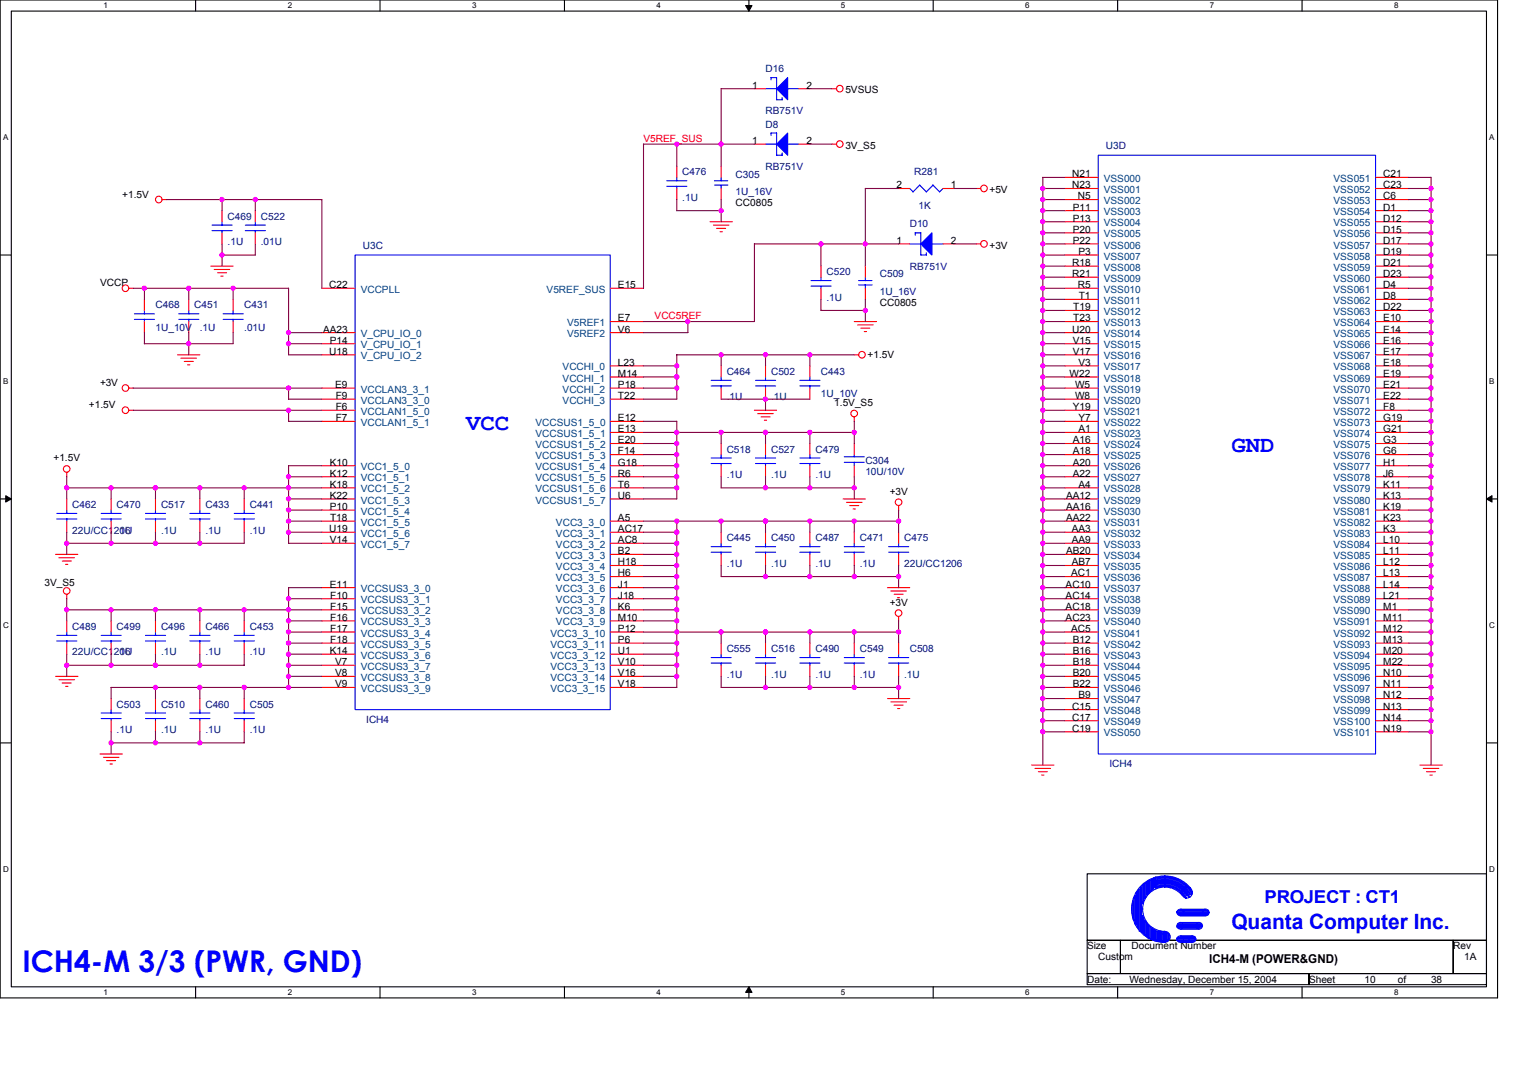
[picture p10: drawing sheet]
<svg xmlns="http://www.w3.org/2000/svg" width="297mm" height="210mm" viewBox="0 0 297 210" stroke-linecap="round" stroke-linejoin="round" font-family="sans-serif">
<path d="M0 0h291.5v194.3h-291.5zM2.2 2.2h287.1v190h-287.1z" fill="none" stroke="#000" stroke-width=".21"/>
<g fill="#fff">
<path d="M20.1 .2h.9v1.7h-.9z"/>
<path d="M20.1 192.4h.9v1.7h-.9z"/>
</g>
<path d="M38.1 0v2.2M38.1 192.2v2.1" fill="none" stroke="#000" stroke-width=".21"/>
<g fill="#fff">
<path d="M56 .2h.9v1.7h-.9z"/>
<path d="M56 192.4h.9v1.7h-.9z"/>
</g>
<path d="M74 0v2.2M74 192.2v2.1" fill="none" stroke="#000" stroke-width=".21"/>
<g fill="#fff">
<path d="M91.9 .2h.9v1.7h-.9z"/>
<path d="M91.9 192.4h.9v1.7h-.9z"/>
</g>
<path d="M109.9 0v2.2M109.9 192.2v2.1" fill="none" stroke="#000" stroke-width=".21"/>
<g fill="#fff">
<path d="M127.8 .2h.9v1.7h-.9z"/>
<path d="M127.8 192.4h.9v1.7h-.9z"/>
</g>
<path d="M145.8 0v2.2M145.8 192.2v2.1" fill="none" stroke="#000" stroke-width=".21"/>
<path d="M145.1 1.1h1.3l-.6 1.1zM145.8 192.2l.6 1h-1.3z" fill="#000" stroke="#000" stroke-width=".19"/>
<g fill="#fff">
<path d="M163.7 .2h.9v1.7h-.9z"/>
<path d="M163.7 192.4h.9v1.7h-.9z"/>
</g>
<path d="M181.6 0v2.2M181.6 192.2v2.1" fill="none" stroke="#000" stroke-width=".21"/>
<g fill="#fff">
<path d="M199.6 .2h.8v1.7h-.8z"/>
<path d="M199.6 192.4h.8v1.7h-.8z"/>
</g>
<path d="M217.5 0v2.2M217.5 192.2v2.1" fill="none" stroke="#000" stroke-width=".21"/>
<g fill="#fff">
<path d="M235.5 .2h.8v1.7h-.8z"/>
<path d="M235.5 192.4h.8v1.7h-.8z"/>
</g>
<path d="M253.4 0v2.2M253.4 192.2v2.1" fill="none" stroke="#000" stroke-width=".21"/>
<g fill="#fff">
<path d="M271.4 .2h.8v1.7h-.8z"/>
<path d="M271.4 192.4h.8v1.7h-.8z"/>
<path d="M.6 25.9h1v1.7h-1z"/>
<path d="M289.9 25.9h1v1.7h-1z"/>
<path d="M.6 73.4h1v1.7h-1z"/>
<path d="M289.9 73.4h1v1.7h-1z"/>
</g>
<path d="M0 49.7h2.2M289.3 49.7h2.2" fill="none" stroke="#000" stroke-width=".21"/>
<g fill="#fff">
<path d="M.6 120.9h1.1v1.7h-1.1z"/>
<path d="M289.9 120.9h1.1v1.7h-1.1z"/>
</g>
<path d="M0 97.2h2.2M289.3 97.2h2.2" fill="none" stroke="#000" stroke-width=".21"/>
<path d="M1.1 96.5l1.1 .7-1.1 .6zM289.3 97.2l1.1-.7v1.3z" fill="#000" stroke="#000" stroke-width=".19"/>
<g fill="#fff">
<path d="M.6 168.4h1.1v1.7h-1.1z"/>
<path d="M289.9 168.4h1.1v1.7h-1.1z"/>
</g>
<path d="M0 144.7h2.2M289.3 144.7h2.2M211.6 170.1h77.7v13h-77.7zM211.6 183.1h6.5v6.5h-6.5zM211.6 189.6h43.2v2.1h-43.2zM218.1 183.1h64.8v6.5h-64.8zM254.8 189.6h34.5v2.1h-34.5zM282.9 183.1h6.4v6.5h-6.4z" fill="none" stroke="#000" stroke-width=".21"/>
<g fill="none" stroke="#f00" stroke-width=".21">
<path d="M146.9 17.3h2.1M155.5 17.3h2.1M161.9 17.3h.9M31.6 38.9h.8M131.7 32.4v2.1M131.7 36.7v2.2M140.4 32.4v2.1M140.4 36.7v2.2M146.9 28.1h2.1M155.5 28.1h2.1M161.9 28.1h.9M174.9 36.7h2.2"/>
<path d="M183.6 36.7h2.1M190 36.7h.9M207.3 36.7h6.5M207.3 38.9h6.5M207.3 34.5h6.5M267.8 36.7h6.4M267.8 38.9h6.4M267.8 34.5h6.4M25.1 56.1h.9M28.1 58.3v2.2M36.7 58.3v2.2M41 51.8h4.4"/>
<path d="M41.7 52.5h3M42.4 53.1h1.7M43 53.8h.4M43.2 41v2.2M43.2 45.3v2.2M45.4 58.3v2.2M49.7 41v2.2M49.7 45.3v2.2M62.7 56.1h6.4M118.8 56.1h6.5M138.2 43.2h4.4M138.9 43.8h3"/>
<path d="M139.5 44.5h1.7M140.2 45.1h.4M159.8 51.8v2.2M159.8 56.1v2.2M168.4 51.8v2.2M168.4 56.1v2.2M174.9 47.5h2.2M183.6 47.5h2.1M190 47.5h.9M207.3 51.8h6.5M207.3 47.5h6.5M207.3 56.1h6.5"/>
<path d="M207.3 43.2h6.5M207.3 41h6.5M207.3 45.3h6.5M207.3 49.7h6.5M207.3 54h6.5M207.3 58.3h6.5M267.8 51.8h6.4M267.8 47.5h6.4M267.8 56.1h6.4M267.8 43.2h6.4M267.8 41h6.4M267.8 45.3h6.4"/>
<path d="M267.8 49.7h6.4M267.8 54h6.4M267.8 58.3h6.4M25.1 79.9h.9M25.1 75.6h.9M28.1 62.6v2.2M34.6 69.1h4.3M35.2 69.7h3M35.9 70.4h1.7M36.5 71h.5M36.7 62.6v2.2M45.4 62.6v2.2"/>
<path d="M62.7 69.1h6.4M62.7 79.9h6.4M62.7 75.6h6.4M62.7 64.8h6.4M62.7 66.9h6.4M62.7 77.7h6.4M118.8 62.6h6.5M118.8 75.6h6.5M118.8 64.8h6.5M118.8 73.4h6.5M118.8 77.7h6.5M118.8 71.2h6.5"/>
<path d="M140.4 71.2v2.2M140.4 75.6v2.1M146.8 79.9h4.4M149 71.2v2.2M149 75.6v2.1M157.6 71.2v2.2M157.6 75.6v2.1M166.3 69.1h.8M166.3 62.6h4.3M166.9 63.3h3.1M167.6 63.9h1.7M168.2 64.6h.5"/>
<path d="M207.3 69.1h6.5M207.3 79.9h6.5M207.3 62.6h6.5M207.3 75.6h6.5M207.3 60.5h6.5M207.3 64.8h6.5M207.3 66.9h6.5M207.3 73.4h6.5M207.3 77.7h6.5M207.3 71.2h6.5M267.8 69.1h6.4M267.8 79.9h6.4"/>
<path d="M267.8 62.6h6.4M267.8 75.6h6.4M267.8 60.5h6.4M267.8 64.8h6.4M267.8 66.9h6.4M267.8 73.4h6.4M267.8 77.7h6.4M267.8 71.2h6.4M13 92v.9M13 97.2v2.1M21.6 97.2v2.1M30.3 97.2v2.1"/>
<path d="M38.9 97.2v2.1M47.5 97.2v2.1M62.7 97.2h6.4M62.7 82h6.4M62.7 90.7h6.4M62.7 92.8h6.4M62.7 95h6.4M62.7 99.3h6.4M118.8 97.2h6.5M118.8 82h6.5M118.8 84.2h6.5M118.8 86.4h6.5"/>
<path d="M118.8 88.5h6.5M118.8 90.7h6.5M118.8 92.8h6.5M118.8 95h6.5M140.4 86.4v2.1M140.4 90.7v2.1M147.5 80.5h3M148.1 81.2h1.8M148.8 81.8h.4M149 86.4v2.1M149 90.7v2.1M157.6 86.4v2.1"/>
<path d="M157.6 90.7v2.1M164.1 97.2h4.4M164.8 97.8h3M165.4 98.4h1.7M166.1 99.1h.4M166.3 81.2v.9M166.3 86.4v2.1M166.3 90.7v2.1M174.9 98.4v.9M207.3 97.2h6.5M207.3 82h6.5M207.3 84.2h6.5"/>
<path d="M207.3 86.4h6.5M207.3 88.5h6.5M207.3 90.7h6.5M207.3 92.8h6.5M207.3 95h6.5M207.3 99.3h6.5M267.8 97.2h6.4M267.8 82h6.4M267.8 84.2h6.4M267.8 86.4h6.4M267.8 88.5h6.4M267.8 90.7h6.4"/>
<path d="M267.8 92.8h6.4M267.8 95h6.4M267.8 99.3h6.4M10.8 107.9h4.4M11.5 108.6h3M12.1 109.2h1.8M12.8 109.9h.4M13 101.5v2.1M13 115.7v.9M21.6 101.5v2.1M30.3 101.5v2.1M38.9 101.5v2.1"/>
<path d="M47.5 101.5v2.1M62.7 114.4h6.4M62.7 101.5h6.4M62.7 103.6h6.4M62.7 105.8h6.4M62.7 116.6h6.4M62.7 118.7h6.4M118.8 107.9h6.5M118.8 114.4h6.5M118.8 101.5h6.5M118.8 103.6h6.5M118.8 105.8h6.5"/>
<path d="M118.8 110.1h6.5M118.8 112.3h6.5M118.8 116.6h6.5M118.8 118.7h6.5M140.4 103.6v2.2M140.4 107.9v2.2M149 103.6v2.2M149 107.9v2.2M157.6 103.6v2.2M157.6 107.9v2.2M166.3 103.6v2.2M166.3 107.9v2.2"/>
<path d="M172.7 114.4h4.4M173.4 115.1h3M174 115.7h1.8M174.7 116.4h.4M174.9 103.6v2.2M174.9 107.9v2.2M207.3 107.9h6.5M207.3 114.4h6.5M207.3 101.5h6.5M207.3 103.6h6.5M207.3 105.8h6.5M207.3 110.1h6.5"/>
<path d="M207.3 112.3h6.5M207.3 116.6h6.5M207.3 118.7h6.5M267.8 107.9h6.4M267.8 114.4h6.4M267.8 101.5h6.4M267.8 103.6h6.4M267.8 105.8h6.4M267.8 110.1h6.4M267.8 112.3h6.4M267.8 116.6h6.4M267.8 118.7h6.4"/>
<path d="M10.8 131.7h4.4M11.5 132.4h3M12.1 133h1.8M12.8 133.6h.4M13 120.9v2.2M13 125.2v2.2M21.6 120.9v2.2M21.6 125.2v2.2M21.6 136v2.2M30.3 120.9v2.2M30.3 125.2v2.2M30.3 136v2.2"/>
<path d="M38.9 120.9v2.2M38.9 125.2v2.2M38.9 136v2.2M47.5 120.9v2.2M47.5 125.2v2.2M47.5 136v2.2M62.7 131.7h6.4M62.7 120.9h6.4M62.7 123.1h6.4M62.7 125.2h6.4M62.7 127.4h6.4M62.7 133.9h6.4"/>
<path d="M62.7 129.5h6.4M118.8 131.7h6.5M118.8 120.9h6.5M118.8 123.1h6.5M118.8 125.2h6.5M118.8 127.4h6.5M118.8 133.9h6.5M118.8 129.5h6.5M140.4 125.2v2.2M140.4 129.5v2.2M149 125.2v2.2M149 129.5v2.2"/>
<path d="M157.6 125.2v2.2M157.6 129.5v2.2M166.3 125.2v2.2M166.3 129.5v2.2M172.8 136h4.3M173.4 136.7h3M174 137.3h1.8M174.7 138h.5M174.9 120v.9M174.9 125.2v2.2M174.9 129.5v2.2M207.3 136h6.5"/>
<path d="M207.3 131.7h6.5M207.3 120.9h6.5M207.3 123.1h6.5M207.3 125.2h6.5M207.3 127.4h6.5M207.3 133.9h6.5M207.3 138.2h6.5M207.3 129.5h6.5M267.8 136h6.4M267.8 131.7h6.4M267.8 120.9h6.4M267.8 123.1h6.4"/>
<path d="M267.8 125.2h6.4M267.8 127.4h6.4M267.8 133.9h6.4M267.8 138.2h6.4M267.8 129.5h6.4M19.5 146.8h4.3M20.1 147.5h3.1M20.7 148.1h1.8M21.4 148.8h.5M21.6 140.3v2.2M30.3 140.3v2.2M38.9 140.3v2.2"/>
<path d="M47.5 140.3v2.2M200.8 149h4.3M201.5 149.6h3M202.1 150.3h1.8M202.8 150.9h.4M207.3 140.3h6.5M207.3 142.5h6.5M267.8 140.3h6.4M267.8 142.5h6.4M276.4 149h4.3M277 149.6h3.1M277.7 150.3h1.7"/>
<path d="M278.3 150.9h.5"/>
<circle cx="163.5" cy="17.3" r=".64"/>
<circle cx="30.9" cy="38.8" r=".64"/>
<circle cx="163.5" cy="28.1" r=".64"/>
<circle cx="191.5" cy="36.7" r=".64"/>
<circle cx="24.4" cy="56.1" r=".64"/>
<circle cx="191.5" cy="47.5" r=".64"/>
<circle cx="24.4" cy="75.5" r=".64"/>
<circle cx="24.4" cy="79.9" r=".64"/>
<circle cx="167.8" cy="69.1" r=".64"/>
<circle cx="13" cy="91.3" r=".64"/>
<circle cx="166.3" cy="80.5" r=".64"/>
<circle cx="174.9" cy="97.8" r=".64"/>
<circle cx="13" cy="115.1" r=".64"/>
<circle cx="174.9" cy="119.4" r=".64"/>
</g>
<g fill="none" stroke="#00f" stroke-width=".21">
<path d="M149 17.3h2.2M151.2 15.1v4.3h1.1l-.1-.4M151.2 15.1h-1.1v.5M153.3 17.3h2.2M129.8 35.2h3.9M129.8 36.3h3.9M131.7 34.5v.7M131.7 36.3v.4M139.1 35.2h2.6M139.1 36h2.6M140.4 34.5v.7M140.4 36v.7"/>
<path d="M149 28.1h2.2M150.1 26.4v-.5h1.1v4.3h1.1l-.1-.4M153.3 28.1h2.2M179 36l1.3 1.4 1.3-1.4M179 36l-1.3 1.4-.6-.7M181.6 36l1.3 1.4 .7-.7M213.8 30.2h54v116.6h-54zM41.3 43.8h3.9M41.3 44.9h3.9M43.2 43.2v.7M43.2 44.9v.4M47.7 43.8h4"/>
<path d="M47.7 44.9h4M49.7 43.2v.7M49.7 44.9v.4M69.1 49.7h49.7v88.5h-49.7zM157.9 54.6h3.9M157.9 55.7h3.9M159.8 54v.7M159.8 55.7v.4M167.1 54.6h2.6M167.1 55.5h2.7M168.4 54v.7M168.4 55.5v.7"/>
<path d="M177.1 47.5h2.1M179.2 45.3v4.4h1.1M179.2 45.3h-1.1l.1 .5M180.3 49.2v.5M181.4 47.5h2.2M26.2 61.1h3.9M26.2 62.2h3.9M28.1 60.5v.6M28.1 62.2v.4M34.8 61.1h3.9M34.8 62.2h3.9M36.7 60.5v.6"/>
<path d="M36.7 62.2v.4M43.4 61.1h3.9M43.4 62.2h3.9M45.4 60.5v.6M45.4 62.2v.4M138.4 74.1h3.9M138.4 75.1h3.9M140.4 73.4v.7M140.4 75.1v.5M147.1 74.1h3.9M147.1 75.1h3.9M149 73.4v.7"/>
<path d="M149 75.1v.5M155.7 74.1h3.9M155.7 75.1h3.9M157.6 73.4v.7M157.6 75.1v.5M11 100h4M13 99.3v.7M19.7 100h3.9M21.6 99.3v.7M28.3 100h3.9M30.3 99.3v.7M37 100h3.9"/>
<path d="M38.9 99.3v.7M45.6 100h3.9M47.5 99.3v.7M138.4 89.2h3.9M138.4 90.3h3.9M140.4 88.5v.7M140.4 90.2v.5M147.1 89.2h3.9M147.1 90.3h3.9M149 88.5v.7M149 90.2v.5M155.7 89.2h3.9"/>
<path d="M155.7 90.3h3.9M157.6 88.5v.7M157.6 90.2v.5M164.3 90h4M164.3 88.9h4M166.3 88.5v.5M166.3 90v.7M11 101h4M13 101v.5M19.7 101h3.9M21.6 101v.5M28.3 101h3.9"/>
<path d="M30.3 101v.5M37 101h3.9M38.9 101v.5M45.6 101h3.9M47.5 101v.5M138.4 106.4h3.9M138.4 107.5h3.9M140.4 105.8v.7M140.4 107.5v.4M147.1 106.4h3.9M147.1 107.5h3.9M149 105.8v.7"/>
<path d="M149 107.5v.4M155.7 106.4h3.9M155.7 107.5h3.9M157.6 105.8v.7M157.6 107.5v.4M164.3 106.4h4M164.3 107.5h4M166.3 105.8v.7M166.3 107.5v.4M173 106.4h3.9M173 107.5h3.9M174.9 105.8v.7"/>
<path d="M174.9 107.5v.4M11 123.7h4M11 124.8h4M13 123.1v.6M13 124.8v.4M19.7 123.7h3.9M19.7 124.8h3.9M19.7 138.8h3.9M19.7 139.9h3.9M21.6 123.1v.6M21.6 124.8v.4M21.6 138.2v.7"/>
<path d="M21.6 139.9v.4M28.3 123.7h3.9M28.3 124.8h3.9M28.3 138.8h3.9M28.3 139.9h3.9M30.3 123.1v.6M30.3 124.8v.4M30.3 138.2v.7M30.3 139.9v.4M37 123.7h3.9M37 124.8h3.9M37 138.8h3.9"/>
<path d="M37 139.9h3.9M38.9 123.1v.6M38.9 124.8v.4M38.9 138.2v.7M38.9 139.9v.4M45.6 123.7h3.9M45.6 124.8h3.9M45.6 138.8h3.9M45.6 139.9h3.9M47.5 123.1v.6M47.5 124.8v.4M47.5 138.2v.7"/>
<path d="M47.5 139.9v.4M138.4 128h3.9M138.4 129.1h3.9M140.4 127.4v.7M140.4 129.1v.4M147.1 128h3.9M147.1 129.1h3.9M149 127.4v.7M149 129.1v.4M155.7 128h3.9M155.7 129.1h3.9M157.6 127.4v.7"/>
<path d="M157.6 129.1v.4M164.3 128h4M164.3 129.1h4M166.3 127.4v.7M166.3 129.1v.4M173 128h3.9M173 129.1h3.9M174.9 127.4v.7M174.9 129.1v.4M220.5 175.5v3.1l.2 .6M220.7 174.9v4.3M220.7 174.9l.2-.5v5.5l.2 .2"/>
<path d="M221.1 174v6.1M221.3 173.6v6.9l.3 .2M221.4 173.6l-.3 .4M221.5 173.4v7.3M221.5 173.4l.3-.3v8.3M222 172.9v8.5M222.2 172.7v8.9M222.2 172.7l-.2 .2M222.4 178.3v3.3h-.2M222.4 178.3l.2 .5v3M222.6 172.3v3l-.2 .7v-3.7M222.9 172l-.3 .3"/>
<path d="M223.1 179.6v2.6l.2 .3M223.1 179.6l-.3-.4v2.8M223.3 171.6v2.6M223.3 179.8v2.6M223.3 179.9l.2 .2M223.3 171.6l-.2 .3v2.8l-.3 .2v-2.8M223.5 171.4v2.6M223.5 171.4h.2M223.5 174l-.2 .2M223.7 171.4v2.4M223.9 171.4v2.2M223.9 173.6l-.2 .2"/>
<path d="M224.2 171.2l-.3 .2M224.6 171v2.2M224.6 171l-.2 .2v1.9l-.2 .3v-2.2M224.8 171v1.7l.2 .2v-2.1l-.2 .2M225 172.4l1.7-.3a5 5 0 0 1 4.3 2.4M225 171.9l1.7-.3a5.4 5.4 0 0 1 4.9 3.1M225 171.7l1.7-.3a5.6 5.6 0 0 1 4.9 2.8M225 171.5l1.7-.3a5.8 5.8 0 0 1 5.1 3M225 172.8l1.7-.3a4.5 4.5 0 0 1 4 2.4M225 172.6l1.7-.3a4.7 4.7 0 0 1 4.3 2.6M225 172.1l1.7-.2a5.2 5.2 0 0 1 4.6 2.8M225.2 171.2l1.5-.2a6.1 6.1 0 0 1 5.3 3.1"/>
<path d="M225.2 172.7v-1.8l1.5-.1a6.3 6.3 0 0 1 5.4 3M229.3 177.2h5.9M229.3 179.9h4.6v.2M229.5 178.1h5.7M229.8 179.6h3.6M229.8 178.3h4.9M229.8 177h4.9M230.1 174.3a4.3 4.3 0 0 0-3.4-1.6 4.3 4.3 0 0 0-4.3 4.3 4.3 4.3 0 0 0 4.3 4.4M231.8 173a6.5 6.5 0 0 0-5.2-2.4h.1a6.4 6.4 0 0 0-6.4 6.4v-.1a6.5 6.5 0 0 0 6.4 6.6M235.2 177.2v.3h-6.1v.2h6.3l-.3 .2h-5.8l.3 .2M222.6 181.8l.3 .2M223.5 182.6h.2"/>
<path d="M223.5 180.1v2.6M223.7 180.3l.2 .2M223.7 180.3v2.3M223.9 180.5v2.4h.3M224.4 180.9v2l.2 .2M224.4 181l-.2-.3v2.2M224.8 181.1v2M224.8 181.2l-.2-.3v2.2M225 181.1v2h-.2M225 181.4h.3M225.2 181.4v1.7M225.4 181.3l.1 1.8h-.3"/>
<path d="M225.4 181.4h.3M225.9 181.3l-.7 2h.5v-1.9M226.1 181.3v1.8l-.2 .2v-1.9M226.1 181.4l.2 .4M226.7 181.6v1.7h.3l-.1-1.8 .3 .1v1.7l.2-.2v-1.3l.2 .2M226.8 181.6l-.3-.1v1.8h-.2v-1.5M227.6 182v.9M229.3 182.4h3.3v.3M229.5 180.7h4.2M229.5 183.3h3.1M229.8 182.2h2.4M229.8 183.5h2.4"/>
<path d="M229.8 180.9h3.6M232.6 182.6h-3.5v.3h3.7l-.3 .2M232.6 183.1h-3.5l.5 .2M233.9 180.1h-4.6l-.2 .2h5M233.9 180.5h-4.8l.5 .2M234.1 180.3l-.3 .2"/>
<circle cx="229.7" cy="177.7" r=".64"/>
<circle cx="231" cy="173.8" r="1.07"/>
<circle cx="234.7" cy="177.7" r=".64"/>
<circle cx="226.7" cy="182.4" r="1.07"/>
<circle cx="229.7" cy="180.3" r=".64"/>
<circle cx="229.7" cy="182.9" r=".64"/>
<circle cx="232.1" cy="182.9" r=".64"/>
<circle cx="233.4" cy="180.3" r=".64"/>
</g>
<g fill="#00f" stroke="#00f" stroke-width=".21">
<path d="M151.2 28.1l2.1-2.2v4.3z" fill-rule="evenodd"/>
<path d="M179.2 47.5l2.2-2.2v4.4z" fill-rule="evenodd"/>
<path d="M151.2 17.3l2.1-2.2v4.3z" fill-rule="evenodd"/>
</g>
<path d="M220.9 85.5h1.1" fill="none" stroke="#004080" stroke-width=".19"/>
<g fill="none" stroke="#800040" stroke-width=".21">
<path d="M140.4 17.3h6.5M140.4 17.3v15.1M157.6 17.3h4.4M32.4 38.9h30.3M43.2 38.8v2.2M49.7 38.8v2.2M62.7 38.8v17.3M125.2 28.1h21.7M125.3 28v28.1M131.7 28v4.4M131.7 38.8v2.2h8.7M140.4 38.8v4.4"/>
<path d="M157.6 28.1h4.4M174.9 36.7h-6.5v15.1M185.7 36.7h4.3M203 36.7h4.3M203 38.9h4.3M203 34.5h4.3M203 34.5v114.5M274.2 36.7h4.4M274.2 38.9h4.4M274.2 34.5h4.4M278.6 34.5v114.5M25.9 56.1h30.3"/>
<path d="M28.1 56.1v2.2M36.7 56.1v2.2M43.2 47.5v4.3M45.4 56.1v2.2M49.7 47.5v2.2h-6.5M56.2 56.1v13h6.5M146.8 47.5h28.1M146.9 47.5v15.1h-21.7M159.8 47.5v4.3M159.8 58.3v2.2M168.4 58.3v4.3M185.7 47.5h4.3"/>
<path d="M203 47.5h4.3M203 56.1h4.3M203 58.3h4.3M203 43.2h4.3M203 54h4.3M203 41h4.3M203 51.8h4.3M203 45.3h4.3M203 49.7h4.3M274.2 47.5h4.4M274.2 56.1h4.4M274.2 58.3h4.4"/>
<path d="M274.2 43.2h4.4M274.2 54h4.4M274.2 41h4.4M274.2 51.8h4.4M274.2 45.3h4.4M274.2 49.7h4.4M25.9 75.6h36.8M25.9 79.9h36.8M28.1 64.7v2.2M36.7 64.7v4.4M45.4 64.7v2.2h-17.3M56.2 64.8h6.5"/>
<path d="M56.2 66.9h6.5M56.2 75.5v2.2h6.5M56.2 79.9v2.1h6.5M125.2 75.6h6.5M125.2 71.2h6.5M125.2 73.4h6.5M131.7 69.1h34.6M131.7 69.1v8.6h-6.5M133.9 62.6v2.2h-8.7M140.4 77.7h17.2M140.4 69.1v2.1M149 69.1v2.1"/>
<path d="M149 77.7v2.2M157.6 69.1v2.1M159.8 60.5h8.6M203 64.8h4.3M203 77.7h4.3M203 62.6h4.3M203 75.6h4.3M203 71.2h4.3M203 73.4h4.3M203 69.1h4.3M203 60.5h4.3M203 66.9h4.3"/>
<path d="M203 79.9h4.3M274.2 64.8h4.4M274.2 77.7h4.4M274.2 62.6h4.4M274.2 75.6h4.4M274.2 71.2h4.4M274.2 73.4h4.4M274.2 69.1h4.4M274.2 60.5h4.4M274.2 66.9h4.4M274.2 79.9h4.4M13 95h49.7"/>
<path d="M13 92.8v4.4M21.6 95v2.2M30.3 95v2.2M38.9 95v2.2M47.5 95v2.2M56.2 97.2h6.5M56.2 99.3h6.5M56.2 92.8h6.5M62.7 90.7h-6.5v15.1h6.5M125.2 84.2h41.1M125.2 82h6.5M125.2 90.7h6.5"/>
<path d="M125.2 95h6.5M125.2 86.4h6.5M125.2 92.8h6.5M125.2 88.5h6.5M131.7 82v15.2h-6.5M140.4 95h25.9M140.4 84.2v2.2M140.4 92.8v2.2M149 84.2v2.2M149 92.8v2.2M157.6 84.2v2.2M157.6 92.8v2.2"/>
<path d="M166.3 82v4.4M166.3 92.8v4.4M174.9 99.3v4.3M203 84.2h4.3M203 82h4.3M203 97.2h4.3M203 90.7h4.3M203 99.3h4.3M203 95h4.3M203 86.4h4.3M203 92.8h4.3M203 88.5h4.3"/>
<path d="M274.2 84.2h4.4M274.2 82h4.4M274.2 97.2h4.4M274.2 90.7h4.4M274.2 99.3h4.4M274.2 95h4.4M274.2 86.4h4.4M274.2 92.8h4.4M274.2 88.5h4.4M13 118.7h49.7M13 103.6v4.3M13 116.6v4.3"/>
<path d="M21.6 103.6v2.2M21.6 118.7v2.2M30.3 103.6v2.2M30.3 118.7v2.2M38.9 103.6v2.2M38.9 118.7v2.2M47.5 103.6v2.2h-34.5M47.5 118.7v2.2M56.2 101.5h6.5M56.2 116.6h6.5M56.2 103.6h6.5M62.7 114.4h-6.5v19.5"/>
<path d="M125.2 101.5h49.7M125.2 118.7h6.5M125.2 112.3h6.5M125.2 116.6h6.5M125.2 105.8h6.5M125.2 110.1h6.5M125.2 103.6h6.5M125.2 114.4h6.5M125.2 107.9h6.5M131.7 101.5v32.4h-6.5M140.4 112.3h34.5M140.4 101.5v2.1"/>
<path d="M140.4 110.1v2.2M149 101.5v2.1M149 110.1v2.2M157.6 101.5v2.1M157.6 110.1v2.2M166.3 101.5v2.1M166.3 110.1v2.2M174.9 110.1v4.3M203 101.5h4.3M203 118.7h4.3M203 112.3h4.3M203 116.6h4.3"/>
<path d="M203 105.8h4.3M203 110.1h4.3M203 103.6h4.3M203 114.4h4.3M203 107.9h4.3M274.2 101.5h4.4M274.2 118.7h4.4M274.2 112.3h4.4M274.2 116.6h4.4M274.2 105.8h4.4M274.2 110.1h4.4M274.2 103.6h4.4"/>
<path d="M274.2 114.4h4.4M274.2 107.9h4.4M13 127.4v4.3M21.6 133.9h41.1M21.6 127.4v2.1M21.6 133.8v2.2M30.3 127.4v2.1M30.3 133.8v2.2M38.9 127.4v2.1M38.9 133.8v2.2M47.5 127.4v2.1h-34.5M47.5 133.8v2.2"/>
<path d="M56.2 127.4h6.5M56.2 131.7h6.5M56.2 123.1h6.5M56.2 120.9h6.5M56.2 129.5h6.5M56.2 125.2h6.5M125.2 127.4h6.5M125.2 131.7h6.5M125.2 123.1h49.7M125.2 120.9h6.5M125.2 129.5h6.5M125.2 125.2h6.5"/>
<path d="M140.4 133.9h34.5M140.4 123v2.2M140.4 131.7v2.2M149 123v2.2M149 131.7v2.2M157.6 123v2.2M157.6 131.7v2.2M166.3 123v2.2M166.3 131.7v2.2M174.9 120.9v4.3M174.9 131.7v4.3M203 127.4h4.3"/>
<path d="M203 133.9h4.3M203 131.7h4.3M203 123.1h4.3M203 120.9h4.3M203 129.5h4.3M203 125.2h4.3M203 136h4.3M203 138.2h4.3M274.2 127.4h4.4M274.2 133.9h4.4M274.2 131.7h4.4M274.2 123.1h4.4"/>
<path d="M274.2 120.9h4.4M274.2 129.5h4.4M274.2 125.2h4.4M274.2 136h4.4M274.2 138.2h4.4M21.6 142.5v4.3M30.3 142.5v2.2M38.9 142.5v2.2M47.5 142.5v2.2h-25.9M203 140.3h4.3M203 142.5h4.3M274.2 140.3h4.4"/>
<path d="M274.2 142.5h4.4"/>
</g>
<g fill="#f0f" stroke="#f0f" stroke-width=".21">
<circle cx="131.7" cy="125.2" r=".42"/>
<circle cx="56.2" cy="120.9" r=".42"/>
<circle cx="131.7" cy="107.9" r=".42"/>
<circle cx="131.7" cy="131.7" r=".42"/>
<circle cx="131.7" cy="110.1" r=".42"/>
<circle cx="131.7" cy="127.4" r=".42"/>
<circle cx="168.4" cy="47.5" r=".42"/>
<circle cx="131.7" cy="75.6" r=".42"/>
<circle cx="131.7" cy="103.6" r=".42"/>
<circle cx="131.7" cy="101.5" r=".42"/>
<circle cx="47.5" cy="95" r=".42"/>
<circle cx="133.9" cy="62.6" r=".42"/>
<circle cx="49.7" cy="38.8" r=".42"/>
<circle cx="56.2" cy="131.7" r=".42"/>
<circle cx="131.7" cy="114.4" r=".42"/>
<circle cx="56.2" cy="125.2" r=".42"/>
<circle cx="56.2" cy="103.6" r=".42"/>
<circle cx="131.7" cy="120.9" r=".42"/>
<circle cx="131.7" cy="118.7" r=".42"/>
<circle cx="56.2" cy="123" r=".42"/>
<circle cx="131.7" cy="73.4" r=".42"/>
<circle cx="131.7" cy="71.2" r=".42"/>
<circle cx="131.7" cy="90.7" r=".42"/>
<circle cx="131.7" cy="112.3" r=".42"/>
<circle cx="131.7" cy="123" r=".42"/>
<circle cx="149" cy="69.1" r=".42"/>
<circle cx="157.6" cy="69.1" r=".42"/>
<circle cx="149" cy="101.5" r=".42"/>
<circle cx="140.4" cy="101.5" r=".42"/>
<circle cx="166.3" cy="101.5" r=".42"/>
<circle cx="149" cy="84.2" r=".42"/>
<circle cx="140.4" cy="84.2" r=".42"/>
<circle cx="157.6" cy="84.2" r=".42"/>
<circle cx="174.9" cy="123" r=".42"/>
<circle cx="166.3" cy="123" r=".42"/>
<circle cx="149" cy="123" r=".42"/>
<circle cx="140.4" cy="123" r=".42"/>
<circle cx="157.6" cy="123" r=".42"/>
<circle cx="140.4" cy="28.1" r=".42"/>
<circle cx="278.5" cy="82" r=".42"/>
<circle cx="203" cy="140.3" r=".42"/>
<circle cx="203" cy="138.2" r=".42"/>
<circle cx="278.5" cy="43.2" r=".42"/>
<circle cx="56.2" cy="66.9" r=".42"/>
<circle cx="166.3" cy="133.8" r=".42"/>
<circle cx="43.2" cy="49.6" r=".42"/>
<circle cx="203" cy="66.9" r=".42"/>
<circle cx="203" cy="127.4" r=".42"/>
<circle cx="203" cy="118.7" r=".42"/>
<circle cx="203" cy="49.6" r=".42"/>
<circle cx="278.5" cy="95" r=".42"/>
<circle cx="278.5" cy="107.9" r=".42"/>
<circle cx="168.4" cy="60.4" r=".42"/>
<circle cx="278.5" cy="101.5" r=".42"/>
<circle cx="278.5" cy="88.5" r=".42"/>
<circle cx="28.1" cy="56.1" r=".42"/>
<circle cx="203" cy="92.8" r=".42"/>
<circle cx="278.5" cy="49.6" r=".42"/>
<circle cx="140.4" cy="41" r=".42"/>
<circle cx="203" cy="133.8" r=".42"/>
<circle cx="278.5" cy="116.6" r=".42"/>
<circle cx="278.5" cy="60.4" r=".42"/>
<circle cx="278.5" cy="75.6" r=".42"/>
<circle cx="278.5" cy="69.1" r=".42"/>
<circle cx="203" cy="101.5" r=".42"/>
<circle cx="56.2" cy="92.8" r=".42"/>
<circle cx="278.5" cy="73.4" r=".42"/>
<circle cx="278.5" cy="118.7" r=".42"/>
<circle cx="203" cy="107.9" r=".42"/>
<circle cx="203" cy="60.4" r=".42"/>
<circle cx="203" cy="95" r=".42"/>
<circle cx="203" cy="110.1" r=".42"/>
<circle cx="38.9" cy="105.8" r=".42"/>
<circle cx="278.5" cy="103.6" r=".42"/>
<circle cx="278.5" cy="99.3" r=".42"/>
<circle cx="203" cy="84.2" r=".42"/>
<circle cx="203" cy="125.2" r=".42"/>
<circle cx="278.5" cy="38.8" r=".42"/>
<circle cx="278.5" cy="45.3" r=".42"/>
<circle cx="30.3" cy="95" r=".42"/>
<circle cx="21.6" cy="95" r=".42"/>
<circle cx="203" cy="79.9" r=".42"/>
<circle cx="203" cy="54" r=".42"/>
<circle cx="203" cy="82" r=".42"/>
<circle cx="203" cy="129.5" r=".42"/>
<circle cx="278.5" cy="97.1" r=".42"/>
<circle cx="174.9" cy="133.8" r=".42"/>
<circle cx="278.5" cy="142.5" r=".42"/>
<circle cx="278.5" cy="47.5" r=".42"/>
<circle cx="203" cy="38.8" r=".42"/>
<circle cx="203" cy="56.1" r=".42"/>
<circle cx="203" cy="90.7" r=".42"/>
<circle cx="203" cy="41" r=".42"/>
<circle cx="203" cy="97.1" r=".42"/>
<circle cx="278.5" cy="114.4" r=".42"/>
<circle cx="203" cy="86.3" r=".42"/>
<circle cx="278.5" cy="54" r=".42"/>
<circle cx="203" cy="114.4" r=".42"/>
<circle cx="278.5" cy="92.8" r=".42"/>
<circle cx="278.5" cy="79.9" r=".42"/>
<circle cx="278.5" cy="66.9" r=".42"/>
<circle cx="278.5" cy="62.6" r=".42"/>
<circle cx="278.5" cy="123" r=".42"/>
<circle cx="278.5" cy="112.3" r=".42"/>
<circle cx="13" cy="105.8" r=".42"/>
<circle cx="278.5" cy="129.5" r=".42"/>
<circle cx="278.5" cy="64.8" r=".42"/>
<circle cx="278.5" cy="105.8" r=".42"/>
<circle cx="203" cy="116.6" r=".42"/>
<circle cx="203" cy="64.8" r=".42"/>
<circle cx="278.5" cy="90.7" r=".42"/>
<circle cx="203" cy="136" r=".42"/>
<circle cx="157.6" cy="133.8" r=".42"/>
<circle cx="203" cy="123" r=".42"/>
<circle cx="278.5" cy="110.1" r=".42"/>
<circle cx="203" cy="62.6" r=".42"/>
<circle cx="166.3" cy="95" r=".42"/>
<circle cx="157.6" cy="95" r=".42"/>
<circle cx="203" cy="58.3" r=".42"/>
<circle cx="203" cy="47.5" r=".42"/>
<circle cx="203" cy="73.4" r=".42"/>
<circle cx="278.5" cy="86.3" r=".42"/>
<circle cx="203" cy="51.8" r=".42"/>
<circle cx="203" cy="103.6" r=".42"/>
<circle cx="278.5" cy="120.9" r=".42"/>
<circle cx="278.5" cy="51.8" r=".42"/>
<circle cx="203" cy="71.2" r=".42"/>
<circle cx="278.5" cy="58.3" r=".42"/>
<circle cx="157.6" cy="112.3" r=".42"/>
<circle cx="149" cy="112.3" r=".42"/>
<circle cx="278.5" cy="138.2" r=".42"/>
<circle cx="203" cy="105.8" r=".42"/>
<circle cx="278.5" cy="71.2" r=".42"/>
<circle cx="278.5" cy="77.7" r=".42"/>
<circle cx="13" cy="95" r=".42"/>
<circle cx="203" cy="69.1" r=".42"/>
<circle cx="278.5" cy="84.2" r=".42"/>
<circle cx="203" cy="77.7" r=".42"/>
<circle cx="203" cy="99.3" r=".42"/>
<circle cx="278.5" cy="36.7" r=".42"/>
<circle cx="30.3" cy="105.8" r=".42"/>
<circle cx="21.6" cy="105.8" r=".42"/>
<circle cx="203" cy="45.3" r=".42"/>
<circle cx="36.7" cy="66.9" r=".42"/>
<circle cx="203" cy="43.2" r=".42"/>
<circle cx="278.5" cy="125.2" r=".42"/>
<circle cx="203" cy="120.9" r=".42"/>
<circle cx="278.5" cy="41" r=".42"/>
<circle cx="278.5" cy="133.8" r=".42"/>
<circle cx="203" cy="75.6" r=".42"/>
<circle cx="203" cy="36.7" r=".42"/>
<circle cx="203" cy="112.3" r=".42"/>
<circle cx="278.5" cy="56.1" r=".42"/>
<circle cx="166.3" cy="112.3" r=".42"/>
<circle cx="203" cy="88.5" r=".42"/>
<circle cx="38.9" cy="95" r=".42"/>
<circle cx="56.2" cy="127.4" r=".42"/>
<circle cx="56.2" cy="118.7" r=".42"/>
<circle cx="56.2" cy="116.6" r=".42"/>
<circle cx="131.7" cy="88.5" r=".42"/>
<circle cx="131.7" cy="95" r=".42"/>
<circle cx="174.9" cy="112.3" r=".42"/>
<circle cx="149" cy="77.7" r=".42"/>
<circle cx="45.4" cy="56.1" r=".42"/>
<circle cx="131.7" cy="105.8" r=".42"/>
<circle cx="174.9" cy="101.5" r=".42"/>
<circle cx="56.2" cy="97.1" r=".42"/>
<circle cx="56.2" cy="99.3" r=".42"/>
<circle cx="56.2" cy="95" r=".42"/>
<circle cx="166.3" cy="84.2" r=".42"/>
<circle cx="56.2" cy="75.6" r=".42"/>
<circle cx="56.2" cy="79.9" r=".42"/>
<circle cx="203" cy="142.5" r=".42"/>
<circle cx="149" cy="133.8" r=".42"/>
<circle cx="278.5" cy="136" r=".42"/>
<circle cx="159.8" cy="47.5" r=".42"/>
<circle cx="56.2" cy="129.5" r=".42"/>
<circle cx="43.2" cy="38.8" r=".42"/>
<circle cx="56.2" cy="64.8" r=".42"/>
<circle cx="131.7" cy="84.2" r=".42"/>
<circle cx="131.7" cy="86.3" r=".42"/>
<circle cx="36.7" cy="56.1" r=".42"/>
<circle cx="131.7" cy="116.6" r=".42"/>
<circle cx="149" cy="95" r=".42"/>
<circle cx="278.5" cy="140.3" r=".42"/>
<circle cx="278.5" cy="127.4" r=".42"/>
<circle cx="157.6" cy="101.5" r=".42"/>
<circle cx="140.4" cy="69.1" r=".42"/>
<circle cx="56.2" cy="101.5" r=".42"/>
<circle cx="131.7" cy="92.8" r=".42"/>
<circle cx="131.7" cy="129.5" r=".42"/>
<circle cx="203" cy="131.7" r=".42"/>
<circle cx="278.5" cy="131.7" r=".42"/>
<circle cx="21.6" cy="118.7" r=".42"/>
<circle cx="13" cy="118.7" r=".42"/>
<circle cx="21.6" cy="129.5" r=".42"/>
<circle cx="13" cy="129.5" r=".42"/>
<circle cx="38.9" cy="118.7" r=".42"/>
<circle cx="30.3" cy="118.7" r=".42"/>
<circle cx="47.5" cy="118.7" r=".42"/>
<circle cx="38.9" cy="129.5" r=".42"/>
<circle cx="30.3" cy="129.5" r=".42"/>
<circle cx="21.6" cy="144.6" r=".42"/>
<circle cx="38.9" cy="144.6" r=".42"/>
<circle cx="30.3" cy="144.6" r=".42"/>
<circle cx="38.9" cy="133.8" r=".42"/>
<circle cx="30.3" cy="133.8" r=".42"/>
<circle cx="56.2" cy="133.8" r=".42"/>
<circle cx="47.5" cy="133.8" r=".42"/>
<circle cx="131.7" cy="28.1" r=".42"/>
</g>
<text font-size="5.8" fill="#00f" x="4.4" y="189.3">ICH4-M 3/3 (PWR, GND)</text>
<g font-size="4.5" fill="#00f">
<text x="90.7" y="83.7">VCC</text>
<text x="239.7" y="88">GND</text>
</g>
<text font-size="4.1" fill="#00f" x="239.7" y="180.8">Quanta Computer Inc.</text>
<text font-size="3.5" fill="#00f" x="246.2" y="175.9">PROJECT : CT1</text>
<text font-size="2.4" x="235.4" y="187.5">ICH4-M (POWER&amp;GND)</text>
<g font-size="1.9">
<text x="146.4" y="17.3">1</text>
<text x="157" y="17.3">2</text>
<text x="164.5" y="18.2">5VSUS</text>
<text x="146.4" y="28">1</text>
<text x="157" y="28">2</text>
<text x="164.5" y="29">3V_S5</text>
<text x="208.7" y="34.5">N21</text>
<text x="269.3" y="34.5">C21</text>
<text x="23.8" y="38.5">+1.5V</text>
<text x="143.2" y="40.2">CC0805</text>
<text x="174.5" y="36.7">2</text>
<text x="185.1" y="36.7">1</text>
<text x="192.6" y="37.6">+5V</text>
<text x="208.7" y="36.7">N23</text>
<text x="208.8" y="41">P11</text>
<text x="209.8" y="38.8">N5</text>
<text x="269.3" y="36.7">C23</text>
<text x="269.3" y="38.8">C6</text>
<text x="269.3" y="41">D1</text>
<text x="174.5" y="47.5">1</text>
<text x="185.1" y="47.5">2</text>
<text x="208.8" y="43.2">P13</text>
<text x="208.8" y="45.3">P20</text>
<text x="208.8" y="47.5">P22</text>
<text x="269.3" y="43.2">D12</text>
<text x="269.3" y="45.3">D15</text>
<text x="269.3" y="47.5">D17</text>
<text x="192.6" y="48.4">+3V</text>
<text x="208.7" y="51.8">R18</text>
<text x="208.7" y="54">R21</text>
<text x="209.9" y="49.6">P3</text>
<text x="269.3" y="49.6">D19</text>
<text x="269.3" y="51.8">D21</text>
<text x="269.3" y="54">D23</text>
<text x="19.5" y="55.7">VCCP</text>
<text x="64.1" y="56.1">C22</text>
<text x="120.3" y="56.1">E15</text>
<text x="171.3" y="59.6">CC0805</text>
<text x="209.8" y="56.1">R5</text>
<text x="210" y="58.3">T1</text>
<text x="269.3" y="56.1">D4</text>
<text x="269.3" y="58.3">D8</text>
<text x="62.9" y="64.7">AA23</text>
<text x="120.3" y="62.6">E7</text>
<text x="120.3" y="64.7">V6</text>
<text x="208.7" y="64.7">U20</text>
<text x="208.9" y="60.4">T19</text>
<text x="208.9" y="62.6">T23</text>
<text x="269.3" y="60.4">D22</text>
<text x="269.3" y="62.6">E10</text>
<text x="269.3" y="64.7">E14</text>
<text x="64.1" y="69.1">U18</text>
<text x="64.2" y="66.9">P14</text>
<text x="120.3" y="71.2">L23</text>
<text x="168.9" y="69.8">+1.5V</text>
<text x="208.8" y="66.9">V15</text>
<text x="208.8" y="69.1">V17</text>
<text x="209.9" y="71.2">V3</text>
<text x="269.3" y="66.9">E16</text>
<text x="269.3" y="69.1">E17</text>
<text x="269.3" y="71.2">E18</text>
<text x="19.5" y="75.2">+3V</text>
<text x="65.3" y="75.5">E9</text>
<text x="65.4" y="77.7">F9</text>
<text x="120.3" y="73.4">M14</text>
<text x="120.3" y="75.5">P18</text>
<text x="120.3" y="77.7">T22</text>
<text x="208.2" y="73.4">W22</text>
<text x="209.3" y="75.5">W5</text>
<text x="209.3" y="77.7">W8</text>
<text x="269.3" y="73.4">E19</text>
<text x="269.3" y="77.7">E22</text>
<text x="269.3" y="75.5">E21</text>
<text x="17.3" y="79.5">+1.5V</text>
<text x="65.4" y="79.9">F6</text>
<text x="65.4" y="82">F7</text>
<text x="120.3" y="82">E12</text>
<text x="162.4" y="79.1">1.5V_S5</text>
<text x="208.8" y="79.9">Y19</text>
<text x="209.9" y="82">Y7</text>
<text x="269.3" y="82">G19</text>
<text x="269.3" y="79.9">F8</text>
<text x="10.4" y="89.9">+1.5V</text>
<text x="120.3" y="84.2">E13</text>
<text x="120.3" y="86.3">E20</text>
<text x="120.3" y="88.5">F14</text>
<text x="208.8" y="86.3">A16</text>
<text x="208.8" y="88.5">A18</text>
<text x="209.9" y="84.2">A1</text>
<text x="269.3" y="88.5">G6</text>
<text x="269.3" y="86.3">G3</text>
<text x="269.3" y="84.2">G21</text>
<text x="64.2" y="90.7">K10</text>
<text x="64.2" y="92.8">K12</text>
<text x="64.2" y="95">K18</text>
<text x="120.3" y="90.7">G18</text>
<text x="120.3" y="92.8">R6</text>
<text x="120.3" y="95">T6</text>
<text x="208.8" y="90.7">A20</text>
<text x="208.8" y="92.8">A22</text>
<text x="209.9" y="95">A4</text>
<text x="269.3" y="95">K11</text>
<text x="269.3" y="92.8">J6</text>
<text x="269.3" y="90.7">H1</text>
<text x="64.2" y="97.1">K22</text>
<text x="64.2" y="99.3">P10</text>
<text x="64.3" y="101.5">T18</text>
<text x="120.3" y="101.5">A5</text>
<text x="120.3" y="97.1">U6</text>
<text x="173.2" y="96.3">+3V</text>
<text x="207.5" y="97.1">AA12</text>
<text x="207.5" y="99.3">AA16</text>
<text x="207.5" y="101.5">AA22</text>
<text x="269.3" y="101.5">K23</text>
<text x="269.3" y="99.3">K19</text>
<text x="269.3" y="97.1">K13</text>
<text x="64.1" y="103.6">U19</text>
<text x="64.2" y="105.8">V14</text>
<text x="120.3" y="103.6">AC17</text>
<text x="120.3" y="105.8">AC8</text>
<text x="120.3" y="107.9">B2</text>
<text x="207.5" y="107.9">AB20</text>
<text x="208.6" y="103.6">AA3</text>
<text x="208.6" y="105.8">AA9</text>
<text x="269.3" y="107.9">L11</text>
<text x="269.3" y="105.8">L10</text>
<text x="269.3" y="103.6">K3</text>
<text x="120.3" y="110.1">H18</text>
<text x="120.3" y="112.2">H6</text>
<text x="208.5" y="112.2">AC1</text>
<text x="208.6" y="110.1">AB7</text>
<text x="269.3" y="112.2">L13</text>
<text x="269.3" y="110.1">L12</text>
<text x="8.7" y="114">3V_S5</text>
<text x="64.2" y="114.4">E11</text>
<text x="64.3" y="116.6">F10</text>
<text x="64.3" y="118.7">F15</text>
<text x="120.3" y="114.4">J1</text>
<text x="120.3" y="116.6">J18</text>
<text x="120.3" y="118.7">K6</text>
<text x="173.2" y="117.9">+3V</text>
<text x="207.4" y="114.4">AC10</text>
<text x="207.4" y="116.6">AC14</text>
<text x="207.4" y="118.7">AC18</text>
<text x="269.3" y="118.7">M1</text>
<text x="269.3" y="116.6">L21</text>
<text x="269.3" y="114.4">L14</text>
<text x="64.3" y="120.9">F16</text>
<text x="64.3" y="123">F17</text>
<text x="64.3" y="125.2">F18</text>
<text x="120.3" y="120.9">M10</text>
<text x="120.3" y="123">P12</text>
<text x="120.3" y="125.2">P6</text>
<text x="207.4" y="120.9">AC23</text>
<text x="208.5" y="123">AC5</text>
<text x="208.8" y="125.2">B12</text>
<text x="269.3" y="125.2">M13</text>
<text x="269.3" y="123">M12</text>
<text x="269.3" y="120.9">M11</text>
<text x="64.2" y="127.4">K14</text>
<text x="65.3" y="129.5">V7</text>
<text x="65.3" y="131.7">V8</text>
<text x="120.3" y="127.4">U1</text>
<text x="120.3" y="129.5">V10</text>
<text x="120.3" y="131.7">V16</text>
<text x="208.8" y="127.4">B16</text>
<text x="208.8" y="131.7">B20</text>
<text x="208.8" y="129.5">B18</text>
<text x="269.3" y="131.7">N10</text>
<text x="269.3" y="129.5">M22</text>
<text x="269.3" y="127.4">M20</text>
<text x="65.3" y="133.8">V9</text>
<text x="120.3" y="133.8">V18</text>
<text x="208.8" y="133.8">B22</text>
<text x="209.9" y="136">B9</text>
<text x="269.3" y="136">N12</text>
<text x="269.3" y="133.8">N11</text>
<text x="208.7" y="138.2">C15</text>
<text x="208.7" y="140.3">C17</text>
<text x="208.7" y="142.5">C19</text>
<text x="269.3" y="142.5">N19</text>
<text x="269.3" y="140.3">N14</text>
<text x="269.3" y="138.2">N13</text>
<text x="211.6" y="184.8">Size</text>
<text x="220.3" y="184.8">Document Number</text>
<text x="282.9" y="184.8">Rev</text>
<text x="211.6" y="191.3">Date:</text>
<text x="213.8" y="187">Custom</text>
<text x="219.8" y="191.3">Wednesday, December 15, 2004</text>
<text x="254.8" y="191.3">Sheet</text>
<text x="265.6" y="191.3">10</text>
<text x="272.1" y="191.3">of</text>
<text x="278.5" y="191.3">38</text>
<text x="285" y="187">1A</text>
</g>
<g font-size="1.9" fill="#000080">
<text x="149" y="14.1">D16</text>
<text x="149" y="22.3">RB751V</text>
<text x="149" y="24.8">D8</text>
<text x="215.3" y="29">U3D</text>
<text x="132.8" y="34.1">C476</text>
<text x="143.2" y="34.6">C305</text>
<text x="149" y="33.1">RB751V</text>
<text x="177.9" y="34.1">R281</text>
<text x="132.8" y="39.1">.1U</text>
<text x="143.2" y="38">1U_16V</text>
<text x="178.8" y="40.6">1K</text>
<text x="44.3" y="42.8">C469</text>
<text x="44.3" y="47.8">.1U</text>
<text x="50.8" y="42.8">C522</text>
<text x="50.8" y="47.8">.01U</text>
<text x="177.1" y="44.3">D10</text>
<text x="70.6" y="48.4">U3C</text>
<text x="160.9" y="53.6">C520</text>
<text x="171.3" y="54">C509</text>
<text x="177.1" y="52.5">RB751V</text>
<text x="160.9" y="58.5">.1U</text>
<text x="171.3" y="57.5">1U_16V</text>
<text x="30.3" y="60">C468</text>
<text x="30.3" y="64.4">1U_10V</text>
<text x="37.8" y="60">C451</text>
<text x="38.9" y="64.4">.1U</text>
<text x="47.5" y="60">C431</text>
<text x="47.5" y="64.4">.01U</text>
<text x="141.5" y="73">C464</text>
<text x="141.5" y="78">.1U</text>
<text x="150.1" y="73">C502</text>
<text x="150.1" y="78">.1U</text>
<text x="159.8" y="73">C443</text>
<text x="159.8" y="77.3">1U_10V</text>
<text x="141.5" y="88.1">C518</text>
<text x="150.1" y="88.1">C527</text>
<text x="158.7" y="88.1">C479</text>
<text x="141.5" y="93.1">.1U</text>
<text x="150.1" y="93.1">.1U</text>
<text x="158.7" y="93.1">.1U</text>
<text x="168.4" y="90.3">C304</text>
<text x="168.4" y="92.4">10U/10V</text>
<text x="14.1" y="98.9">C462</text>
<text x="22.7" y="98.9">C470</text>
<text x="31.3" y="98.9">C517</text>
<text x="40" y="98.9">C433</text>
<text x="48.6" y="98.9">C441</text>
<text x="14.1" y="103.9">22U/CC1206</text>
<text x="22.7" y="103.9">.1U</text>
<text x="31.3" y="103.9">.1U</text>
<text x="40" y="103.9">.1U</text>
<text x="48.6" y="103.9">.1U</text>
<text x="141.5" y="105.4">C445</text>
<text x="150.1" y="105.4">C450</text>
<text x="158.7" y="105.4">C487</text>
<text x="167.4" y="105.4">C471</text>
<text x="176" y="105.4">C475</text>
<text x="141.5" y="110.4">.1U</text>
<text x="150.1" y="110.4">.1U</text>
<text x="158.7" y="110.4">.1U</text>
<text x="167.4" y="110.4">.1U</text>
<text x="176" y="110.4">22U/CC1206</text>
<text x="14.1" y="122.7">C489</text>
<text x="22.7" y="122.7">C499</text>
<text x="31.3" y="122.7">C496</text>
<text x="40" y="122.7">C466</text>
<text x="48.6" y="122.7">C453</text>
<text x="14.1" y="127.6">22U/CC1206</text>
<text x="22.7" y="127.6">.1U</text>
<text x="31.3" y="127.6">.1U</text>
<text x="40" y="127.6">.1U</text>
<text x="48.6" y="127.6">.1U</text>
<text x="141.5" y="127">C555</text>
<text x="141.5" y="132">.1U</text>
<text x="150.1" y="127">C516</text>
<text x="150.1" y="132">.1U</text>
<text x="158.7" y="127">C490</text>
<text x="158.7" y="132">.1U</text>
<text x="167.4" y="127">C549</text>
<text x="167.4" y="132">.1U</text>
<text x="176" y="132">.1U</text>
<text x="177.1" y="127">C508</text>
<text x="22.7" y="137.8">C503</text>
<text x="31.3" y="137.8">C510</text>
<text x="40" y="137.8">C460</text>
<text x="48.6" y="137.8">C505</text>
<text x="22.7" y="142.7">.1U</text>
<text x="31.3" y="142.7">.1U</text>
<text x="40" y="142.7">.1U</text>
<text x="48.6" y="142.7">.1U</text>
<text x="71.3" y="140.8">ICH4</text>
<text x="215.9" y="149.4">ICH4</text>
</g>
<g font-size="1.9" fill="#f00">
<text x="125.3" y="27.7">V5REF_SUS</text>
<text x="127.4" y="62.2">VCC5REF</text>
</g>
<g font-size="1.9" fill="#004080">
<text x="214.9" y="35.4">VSS000</text>
<text x="259.6" y="35.4">VSS051</text>
<text x="214.9" y="37.6">VSS001</text>
<text x="214.9" y="39.8">VSS002</text>
<text x="214.9" y="41.9">VSS003</text>
<text x="259.6" y="37.6">VSS052</text>
<text x="259.6" y="39.8">VSS053</text>
<text x="259.6" y="41.9">VSS054</text>
<text x="214.9" y="44.1">VSS004</text>
<text x="214.9" y="46.2">VSS005</text>
<text x="259.6" y="44.1">VSS055</text>
<text x="259.6" y="46.2">VSS056</text>
<text x="214.9" y="48.4">VSS006</text>
<text x="214.9" y="50.5">VSS007</text>
<text x="214.9" y="52.7">VSS008</text>
<text x="259.6" y="48.4">VSS057</text>
<text x="259.6" y="50.5">VSS058</text>
<text x="259.6" y="52.7">VSS059</text>
<text x="70.2" y="57">VCCPLL</text>
<text x="106.4" y="57">V5REF_SUS</text>
<text x="214.9" y="54.9">VSS009</text>
<text x="214.9" y="57">VSS010</text>
<text x="214.9" y="59.2">VSS011</text>
<text x="259.6" y="54.9">VSS060</text>
<text x="259.6" y="57">VSS061</text>
<text x="259.6" y="59.2">VSS062</text>
<text x="70.2" y="65.7">V_CPU_IO_0</text>
<text x="110.4" y="63.5">V5REF1</text>
<text x="110.4" y="65.7">V5REF2</text>
<text x="214.9" y="61.3">VSS012</text>
<text x="214.9" y="63.5">VSS013</text>
<text x="214.9" y="65.7">VSS014</text>
<text x="259.6" y="61.3">VSS063</text>
<text x="259.6" y="63.5">VSS064</text>
<text x="259.6" y="65.7">VSS065</text>
<text x="70.2" y="67.8">V_CPU_IO_1</text>
<text x="70.2" y="70">V_CPU_IO_2</text>
<text x="214.9" y="67.8">VSS015</text>
<text x="214.9" y="70">VSS016</text>
<text x="259.6" y="67.8">VSS066</text>
<text x="259.6" y="70">VSS067</text>
<text x="70.2" y="76.5">VCCLAN3_3_1</text>
<text x="109.5" y="72.1">VCCHI_0</text>
<text x="109.5" y="74.3">VCCHI_1</text>
<text x="109.5" y="76.5">VCCHI_2</text>
<text x="214.9" y="72.1">VSS017</text>
<text x="214.9" y="74.3">VSS018</text>
<text x="214.9" y="76.5">VSS019</text>
<text x="259.6" y="72.1">VSS068</text>
<text x="259.6" y="74.3">VSS069</text>
<text x="259.6" y="76.5">VSS070</text>
<text x="70.2" y="78.6">VCCLAN3_3_0</text>
<text x="70.2" y="80.8">VCCLAN1_5_0</text>
<text x="70.2" y="82.9">VCCLAN1_5_1</text>
<text x="104.2" y="82.9">VCCSUS1_5_0</text>
<text x="109.5" y="78.6">VCCHI_3</text>
<text x="214.9" y="78.6">VSS020</text>
<text x="214.9" y="80.8">VSS021</text>
<text x="214.9" y="82.9">VSS022</text>
<text x="259.6" y="82.9">VSS073</text>
<text x="259.6" y="80.8">VSS072</text>
<text x="259.6" y="78.6">VSS071</text>
<text x="104.2" y="85.1">VCCSUS1_5_1</text>
<text x="104.2" y="87.2">VCCSUS1_5_2</text>
<text x="104.2" y="89.4">VCCSUS1_5_3</text>
<text x="214.9" y="89.4">VSS025</text>
<text x="214.9" y="85.1">VSS023</text>
<text x="214.9" y="87.2">VSS024</text>
<text x="259.6" y="89.4">VSS076</text>
<text x="259.6" y="87.2">VSS075</text>
<text x="259.6" y="85.1">VSS074</text>
<text x="70.2" y="91.6">VCC1_5_0</text>
<text x="70.2" y="93.7">VCC1_5_1</text>
<text x="70.2" y="95.9">VCC1_5_2</text>
<text x="104.2" y="91.6">VCCSUS1_5_4</text>
<text x="104.2" y="93.7">VCCSUS1_5_5</text>
<text x="104.2" y="95.9">VCCSUS1_5_6</text>
<text x="214.9" y="91.6">VSS026</text>
<text x="214.9" y="93.7">VSS027</text>
<text x="214.9" y="95.9">VSS028</text>
<text x="259.6" y="95.9">VSS079</text>
<text x="259.6" y="93.7">VSS078</text>
<text x="259.6" y="91.6">VSS077</text>
<text x="70.2" y="98">VCC1_5_3</text>
<text x="70.2" y="100.2">VCC1_5_4</text>
<text x="104.2" y="98">VCCSUS1_5_7</text>
<text x="214.9" y="98">VSS029</text>
<text x="214.9" y="100.2">VSS030</text>
<text x="259.6" y="100.2">VSS081</text>
<text x="259.6" y="98">VSS080</text>
<text x="70.2" y="102.4">VCC1_5_5</text>
<text x="70.2" y="104.5">VCC1_5_6</text>
<text x="70.2" y="106.7">VCC1_5_7</text>
<text x="108.2" y="102.4">VCC3_3_0</text>
<text x="108.2" y="104.5">VCC3_3_1</text>
<text x="108.2" y="106.7">VCC3_3_2</text>
<text x="214.9" y="102.4">VSS031</text>
<text x="214.9" y="104.5">VSS032</text>
<text x="214.9" y="106.7">VSS033</text>
<text x="259.6" y="106.7">VSS084</text>
<text x="259.6" y="104.5">VSS083</text>
<text x="259.6" y="102.4">VSS082</text>
<text x="108.2" y="108.8">VCC3_3_3</text>
<text x="108.2" y="111">VCC3_3_4</text>
<text x="108.2" y="113.2">VCC3_3_5</text>
<text x="214.9" y="108.8">VSS034</text>
<text x="214.9" y="111">VSS035</text>
<text x="214.9" y="113.2">VSS036</text>
<text x="259.6" y="108.8">VSS085</text>
<text x="259.6" y="113.2">VSS087</text>
<text x="259.6" y="111">VSS086</text>
<text x="70.2" y="115.3">VCCSUS3_3_0</text>
<text x="70.2" y="117.5">VCCSUS3_3_1</text>
<text x="70.2" y="119.6">VCCSUS3_3_2</text>
<text x="108.2" y="115.3">VCC3_3_6</text>
<text x="108.2" y="117.5">VCC3_3_7</text>
<text x="108.2" y="119.6">VCC3_3_8</text>
<text x="214.9" y="115.3">VSS037</text>
<text x="214.9" y="117.5">VSS038</text>
<text x="214.9" y="119.6">VSS039</text>
<text x="259.6" y="119.6">VSS090</text>
<text x="259.6" y="117.5">VSS089</text>
<text x="259.6" y="115.3">VSS088</text>
<text x="70.2" y="121.8">VCCSUS3_3_3</text>
<text x="70.2" y="124">VCCSUS3_3_4</text>
<text x="107.1" y="124">VCC3_3_10</text>
<text x="108.2" y="121.8">VCC3_3_9</text>
<text x="214.9" y="121.8">VSS040</text>
<text x="214.9" y="124">VSS041</text>
<text x="259.6" y="124">VSS092</text>
<text x="259.6" y="121.8">VSS091</text>
<text x="70.2" y="126.1">VCCSUS3_3_5</text>
<text x="70.2" y="128.3">VCCSUS3_3_6</text>
<text x="70.2" y="130.4">VCCSUS3_3_7</text>
<text x="107.1" y="126.1">VCC3_3_11</text>
<text x="107.1" y="128.3">VCC3_3_12</text>
<text x="107.1" y="130.4">VCC3_3_13</text>
<text x="214.9" y="126.1">VSS042</text>
<text x="214.9" y="128.3">VSS043</text>
<text x="214.9" y="130.4">VSS044</text>
<text x="259.6" y="130.4">VSS095</text>
<text x="259.6" y="128.3">VSS094</text>
<text x="259.6" y="126.1">VSS093</text>
<text x="70.2" y="132.6">VCCSUS3_3_8</text>
<text x="70.2" y="134.7">VCCSUS3_3_9</text>
<text x="107.1" y="132.6">VCC3_3_14</text>
<text x="107.1" y="134.7">VCC3_3_15</text>
<text x="214.9" y="132.6">VSS045</text>
<text x="214.9" y="134.7">VSS046</text>
<text x="214.9" y="136.9">VSS047</text>
<text x="259.6" y="136.9">VSS098</text>
<text x="259.6" y="134.7">VSS097</text>
<text x="259.6" y="132.6">VSS096</text>
<text x="214.9" y="139.1">VSS048</text>
<text x="214.9" y="141.2">VSS049</text>
<text x="214.9" y="143.4">VSS050</text>
<text x="259.6" y="143.4">VSS101</text>
<text x="259.6" y="141.2">VSS100</text>
<text x="259.6" y="139.1">VSS099</text>
</g>
<g font-size="1.6">
<text x="20.1" y="1.6">1</text>
<text x="56" y="1.6">2</text>
<text x="91.9" y="1.6">3</text>
<text x="127.8" y="1.6">4</text>
<text x="163.7" y="1.6">5</text>
<text x="199.6" y="1.6">6</text>
<text x="235.5" y="1.6">7</text>
<text x="271.4" y="1.6">8</text>
<text x=".6" y="27.3">A</text>
<text x="289.9" y="27.3">A</text>
<text x=".6" y="74.8">B</text>
<text x="289.9" y="74.8">B</text>
<text x=".6" y="122.3">C</text>
<text x="289.9" y="122.3">C</text>
<text x=".6" y="169.8">D</text>
<text x="289.9" y="169.8">D</text>
<text x="20.1" y="193.8">1</text>
<text x="56" y="193.8">2</text>
<text x="91.9" y="193.8">3</text>
<text x="127.8" y="193.8">4</text>
<text x="163.7" y="193.8">5</text>
<text x="199.6" y="193.8">6</text>
<text x="235.5" y="193.8">7</text>
<text x="271.4" y="193.8">8</text>
</g>
</svg>
